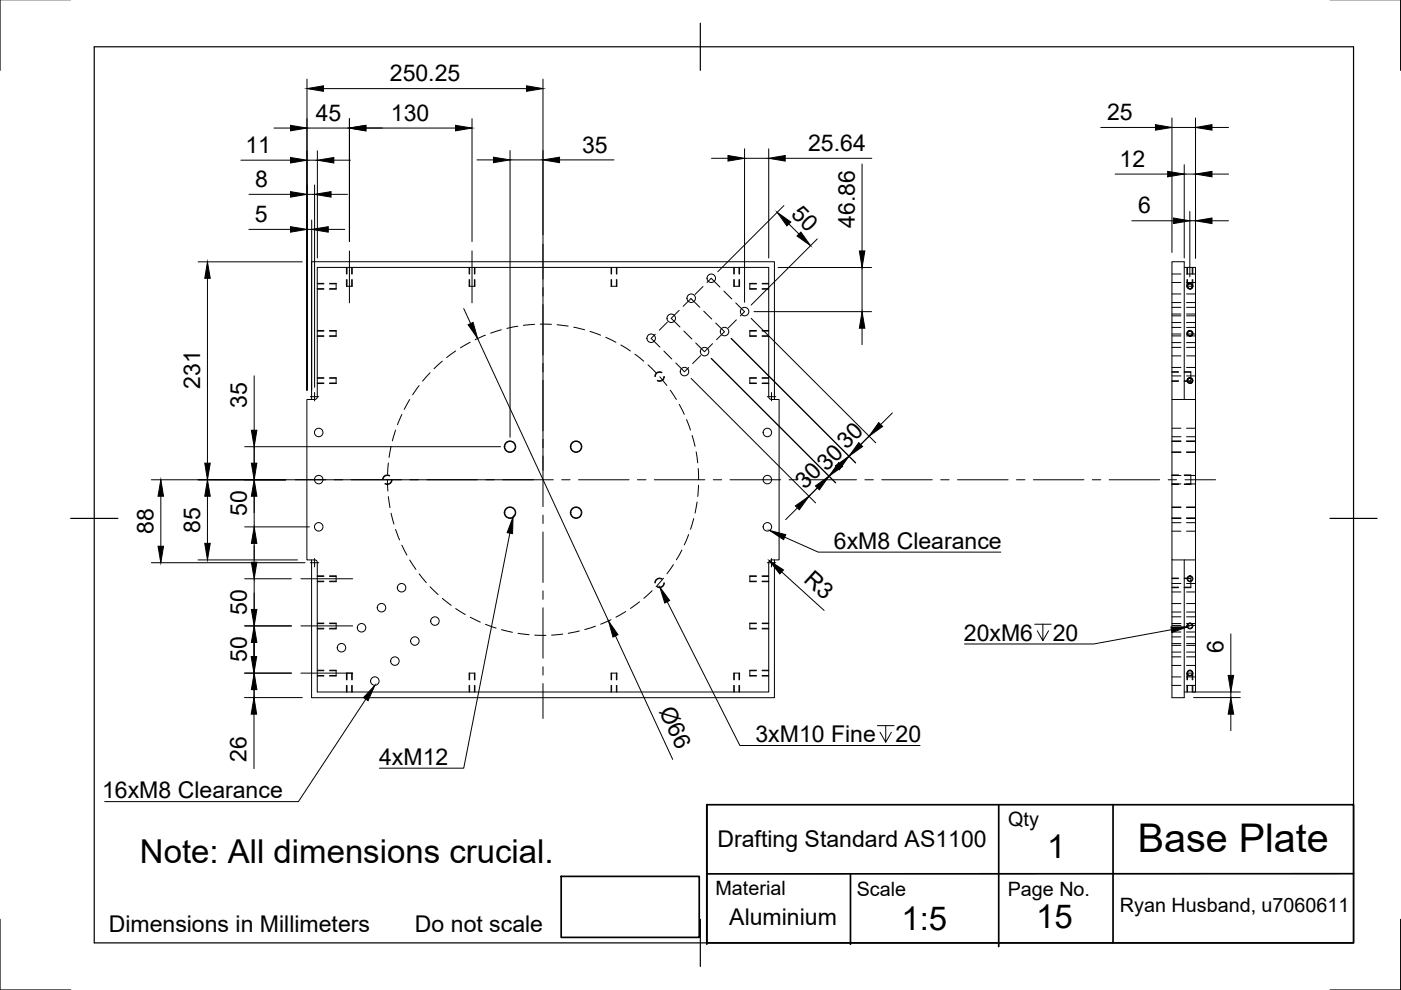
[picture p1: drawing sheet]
<svg xmlns="http://www.w3.org/2000/svg" width="297mm" height="210mm" viewBox="0 0 297 210" stroke-linecap="round" stroke-linejoin="round" font-family="sans-serif">
<!-- layer: Visible -->
<g fill="none" stroke="#000" stroke-width=".21">
<path d="M251.1 56.7h2.4v28M66.1 84.7v-29.2h98.1v29.2M248.5 84.7v34h5M251.1 84.7v-29.2h-2.6v29.2h5M253.5 84.7v34M66.1 118.7v29.2h98.1v-29.2M66.7 118.7h-1.6v-34h1.6a.57 .57 0 0 0 .6-.6v-27.4h95.7v27.4a.6 .6 0 0 0 .6 .6h1.6v34h-1.6M66.7 118.7a.57 .57 0 0 1 .6 .6v27.4h95.7v-27.4a.6 .6 0 0 1 .6-.6M248.5 118.7v29.2h2.6v-29.2M253.5 118.7v28h-2.4"/>
<circle cx="150.8" cy="59" r=".9"/>
<circle cx="138.1" cy="71.7" r=".9"/>
<circle cx="142.3" cy="67.5" r=".9"/>
<circle cx="145.1" cy="78.8" r=".9"/>
<circle cx="146.5" cy="63.2" r=".9"/>
<circle cx="149.4" cy="74.6" r=".9"/>
<circle cx="153.6" cy="70.3" r=".9"/>
<circle cx="157.9" cy="66.1" r=".9"/>
<circle cx="252.3" cy="70.7" r=".5"/>
<circle cx="252.3" cy="60.7" r=".5"/>
<circle cx="67.6" cy="91.7" r=".9"/>
<circle cx="108.1" cy="94.7" r="1.11"/>
<circle cx="122.1" cy="94.7" r="1.11"/>
<circle cx="162.7" cy="91.7" r=".9"/>
<circle cx="252.3" cy="80.7" r=".5"/>
<circle cx="67.6" cy="101.7" r=".9"/>
<circle cx="67.6" cy="111.7" r=".9"/>
<circle cx="108.1" cy="108.7" r="1.11"/>
<circle cx="122.1" cy="108.7" r="1.11"/>
<circle cx="162.7" cy="111.7" r=".9"/>
<circle cx="162.7" cy="101.7" r=".9"/>
<circle cx="72.4" cy="137.3" r=".9"/>
<circle cx="76.7" cy="133.1" r=".9"/>
<circle cx="80.9" cy="128.8" r=".9"/>
<circle cx="85.1" cy="124.6" r=".9"/>
<circle cx="88" cy="135.9" r=".9"/>
<circle cx="92.2" cy="131.7" r=".9"/>
<circle cx="252.3" cy="132.7" r=".5"/>
<circle cx="252.3" cy="122.7" r=".5"/>
<circle cx="79.5" cy="144.4" r=".9"/>
<circle cx="83.7" cy="140.2" r=".9"/>
<circle cx="252.3" cy="142.7" r=".5"/>
</g>
<!-- layer: Hidden -->
<g fill="none" stroke="#000" stroke-width=".21">
<path d="M73.6 56.7v1.4M73.6 59.3v1.4M74.6 56.7v1.4M74.6 59.3v1.4M99.6 56.7v1.4M99.6 59.3v1.4M100.6 56.7v1.4M100.6 59.3v1.4M129.7 56.7v1.4M129.7 59.3v1.4M130.7 56.7v1.4M130.7 59.3v1.4"/>
<path d="M155.7 56.7v1.4M155.7 59.3v1.4M156.7 56.7v1.4M156.7 59.3v1.4M248.5 59.9h1.9M248.5 58.1h1.9M251.6 59.9h1.9M251.6 58.1h1.9M251.8 56.7v1.4M251.8 59.3v1.4M252.8 56.7v1.4M252.8 59.3v1.4"/>
<path d="M67.3 60.2h1.4M67.3 61.2h1.4M67.3 70.2h1.4M67.3 71.2h1.4M69.9 60.2h1.4M69.9 61.2h1.4M69.9 70.2h1.4M69.9 71.2h1.4M71.3 60.1v1.2M71.3 70.1v1.2M73.4 60.7h1.3M99.5 60.7h1.2"/>
<path d="M129.6 60.7h1.2M140.3 79.1a.9 .9 0 0 0-1.4 .7M140.7 79.8a.9 .9 0 0 1-1.3 .8M155.6 60.7h1.2M159 70.1v1.2M159 60.1v1.2M159 60.2h1.4M159 61.2h1.4M159 70.2h1.4M159 71.2h1.4M161.6 60.2h1.4M161.6 61.2h1.4"/>
<path d="M161.6 70.2h1.4M161.6 71.2h1.4M248.5 75.5h1.9M248.5 73.7h1.9M248.5 67h1.9M248.5 65.2h1.9M248.5 68.4h1.9M248.5 66.6h1.9M248.5 72.6h1.9M248.5 70.8h1.9M248.5 64.1h1.9M248.5 62.3h1.9"/>
<path d="M248.5 79.7h1.9M248.5 77.9h1.9M248.5 71.2h1.9M248.5 69.4h1.9M248.5 78.9h1.4M251.1 78.9h1.4M251.6 75.5h1.9M251.6 73.7h1.9M251.6 67h1.9M251.6 65.2h1.9M251.6 68.4h1.9M251.6 66.6h1.9"/>
<path d="M251.6 72.6h1.9M251.6 70.8h1.9M251.6 64.1h1.9M251.6 62.3h1.9M251.6 79.7h1.9M251.6 77.9h1.9M251.6 71.2h1.9M251.6 69.4h1.9M251.7 60.7h1.2M252.5 78.8v2M67.3 80.2h1.4M67.3 81.2h1.4"/>
<path d="M69.9 80.2h1.4M69.9 81.2h1.4M71.3 80.1v1.2M159 80.1v1.2M159 80.2h1.4M159 81.2h1.4M161.6 80.2h1.4M161.6 81.2h1.4M248.5 90.8h1.9M248.5 92.6h1.9M248.5 95.8h1.9M248.5 93.6h1.9"/>
<path d="M248.5 80.7h1.4M251.1 80.7h1.4M251.6 90.8h1.9M251.6 92.6h1.9M251.6 95.8h1.9M251.6 93.6h1.9M82.6 100.9a.9 .9 0 0 0-1.4 .8M83 101.7a.9 .9 0 0 1-1.3 .8M248.5 100.8h1.9M248.5 102.6h1.9M248.5 110.8h1.9M248.5 112.6h1.9"/>
<path d="M248.5 109.8h1.9M248.5 107.6h1.9M251.1 100.8h2.4M251.1 102.6h2.4M251.6 110.8h1.9M251.6 112.6h1.9M251.6 109.8h1.9M251.6 107.6h1.9M252.5 100.7v2M67.3 132.2h1.4M67.3 133.2h1.4M67.3 122.2h1.4"/>
<path d="M67.3 123.2h1.4M69.9 132.2h1.4M69.9 133.2h1.4M69.9 122.2h1.4M69.9 123.2h1.4M71.3 132.1v1.2M71.3 122.1v1.2M140.3 122.8a.9 .9 0 0 0-1.4 .8M140.7 123.6a.9 .9 0 0 1-1.3 .8M159 122.1v1.2M159 132.1v1.2M159 132.2h1.4"/>
<path d="M159 133.2h1.4M159 122.2h1.4M159 123.2h1.4M161.6 132.2h1.4M161.6 133.2h1.4M161.6 122.2h1.4M161.6 123.2h1.4M248.5 132.6h1.9M248.5 130.8h1.9M248.5 129.8h1.9M248.5 128h1.9M248.5 139.3h1.9"/>
<path d="M248.5 138.3h1.9M248.5 136.5h1.9M248.5 134h1.9M248.5 132.2h1.9M248.5 136.8h1.9M248.5 135h1.9M248.5 125.5h1.9M248.5 123.7h1.9M248.5 122.7h1.4M248.5 124.5h1.4M251.1 122.7h1.4M251.1 124.5h1.4"/>
<path d="M251.6 132.6h1.9M251.6 130.8h1.9M251.6 129.8h1.9M251.6 128h1.9M251.6 139.3h1.9M251.6 138.3h1.9M251.6 136.5h1.9M251.6 134h1.9M251.6 132.2h1.9M251.6 136.8h1.9M251.6 135h1.9M251.6 125.5h1.9"/>
<path d="M251.6 123.7h1.9M252.5 122.6v2M67.3 142.2h1.4M67.3 143.2h1.4M69.9 142.2h1.4M69.9 143.2h1.4M71.3 142.1v1.2M73.4 142.7h1.3M73.6 142.7v1.4M73.6 145.3v1.4M74.6 142.7v1.4M74.6 145.3v1.4"/>
<path d="M99.5 142.7h1.2M99.6 142.7v1.4M99.6 145.3v1.4M100.6 142.7v1.4M100.6 145.3v1.4M129.6 142.7h1.2M129.7 142.7v1.4M129.7 145.3v1.4M130.7 142.7v1.4M130.7 145.3v1.4M155.6 142.7h1.2M155.7 142.7v1.4"/>
<path d="M155.7 145.3v1.4M156.7 142.7v1.4M156.7 145.3v1.4M159 142.1v1.2M159 142.2h1.4M159 143.2h1.4M161.6 142.2h1.4M161.6 143.2h1.4M248.5 141.1h1.9M248.5 145.3h1.9M248.5 143.5h1.9M251.6 141.1h1.9"/>
<path d="M251.6 145.3h1.9M251.6 143.5h1.9M251.7 142.7h1.2M251.8 142.7v1.4M251.8 145.3v1.4M252.8 142.7v1.4M252.8 145.3v1.4"/>
<circle cx="252.3" cy="60.7" r=".5"/>
<circle cx="252.3" cy="70.7" r=".5"/>
<circle cx="252.3" cy="80.7" r=".5"/>
</g>
<!-- layer: Hidden Narrow -->
<g fill="none" stroke="#000" stroke-width=".21">
<path d="M73.4 56.7v1.4M73.4 59.3v1.4M74.7 56.7v1.4M74.7 59.3v1.4M99.5 56.7v1.4M99.5 59.3v1.4M100.7 56.7v1.4M100.7 59.3v1.4M129.6 56.7v1.4M129.6 59.3v1.4M130.8 56.7v1.4M130.8 59.3v1.4"/>
<path d="M155.6 56.7v1.4M155.6 59.3v1.4M156.8 56.7v1.4M156.8 59.3v1.4M251.7 56.7v1.4M251.7 59.3v1.4M252.9 56.7v1.4M252.9 59.3v1.4M67.3 60.1h1.4M67.3 61.3h1.4M67.3 70.1h1.4M67.3 71.3h1.4"/>
<path d="M69.9 60.1h1.4M69.9 61.3h1.4M69.9 70.1h1.4M69.9 71.3h1.4M140.4 79a1 1 0 0 0-1.6 .8M140.9 79.8a1 1 0 0 1-1.6 .9M159 60.1h1.4M159 61.3h1.4M159 70.1h1.4M159 71.3h1.4M161.6 60.1h1.4M161.6 61.3h1.4"/>
<path d="M161.6 70.1h1.4M161.6 71.3h1.4M248.5 78.8h1.4M251.1 78.8h1.4M252.3 70.1h-.1a.59 .59 0 0 0-.4 .9M252.3 60.1h-.1a.6 .6 0 0 0-.4 .9M252.8 70.4a.6 .6 0 0 1-.5 .9M252.8 60.4a.63 .63 0 0 1-.5 .9M67.3 80.1h1.4M67.3 81.3h1.4M69.9 80.1h1.4M69.9 81.3h1.4"/>
<path d="M159 80.1h1.4M159 81.3h1.4M161.6 80.1h1.4M161.6 81.3h1.4M248.5 95.9h1.9M248.5 93.5h1.9M248.5 80.8h1.4M251.1 80.8h1.4M251.6 95.9h1.9M251.6 93.5h1.9M252.3 80.1h-.1a.61 .61 0 0 0-.4 .9M252.8 80.4a.61 .61 0 0 1-.5 .9"/>
<path d="M82.6 100.8a1.02 1.02 0 0 0-1.5 .9M83.1 101.7a.99 .99 0 0 1-1.5 .9M248.5 100.7h1.4M248.5 102.7h1.4M248.5 109.9h1.9M248.5 107.5h1.9M251.1 100.7h1.4M251.1 102.7h1.4M251.6 109.9h1.9M251.6 107.5h1.9M67.3 132.1h1.4M67.3 133.3h1.4"/>
<path d="M67.3 122.1h1.4M67.3 123.3h1.4M69.9 132.1h1.4M69.9 133.3h1.4M69.9 122.1h1.4M69.9 123.3h1.4M140.4 122.7a1.02 1.02 0 0 0-1.6 .9M140.9 123.6a1.02 1.02 0 0 1-1.6 .9M159 132.1h1.4M159 133.3h1.4M159 122.1h1.4M159 123.3h1.4"/>
<path d="M161.6 132.1h1.4M161.6 133.3h1.4M161.6 122.1h1.4M161.6 123.3h1.4M248.5 122.6h1.4M248.5 124.6h1.4M251.1 122.6h1.4M251.1 124.6h1.4M67.3 142.1h1.4M67.3 143.3h1.4M69.9 142.1h1.4M69.9 143.3h1.4"/>
<path d="M73.4 142.7v1.4M73.4 145.3v1.4M74.7 142.7v1.4M74.7 145.3v1.4M99.5 142.7v1.4M99.5 145.3v1.4M100.7 142.7v1.4M100.7 145.3v1.4M129.6 142.7v1.4M129.6 145.3v1.4M130.8 142.7v1.4M130.8 145.3v1.4"/>
<path d="M155.6 142.7v1.4M155.6 145.3v1.4M156.8 142.7v1.4M156.8 145.3v1.4M159 142.1h1.4M159 143.3h1.4M161.6 142.1h1.4M161.6 143.3h1.4M251.7 142.7v1.4M251.7 145.3v1.4M252.9 142.7v1.4M252.9 145.3v1.4"/>
</g>
<!-- layer: Visible Narrow -->
<g fill="none" stroke="#000" stroke-width=".21">
<circle cx="252.3" cy="60.7" r=".62"/>
<circle cx="252.3" cy="70.7" r=".62"/>
<circle cx="108.1" cy="94.7" r="1.22"/>
<circle cx="122.1" cy="94.7" r="1.22"/>
<circle cx="252.3" cy="80.7" r=".62"/>
<circle cx="108.1" cy="108.7" r="1.22"/>
<circle cx="122.1" cy="108.7" r="1.22"/>
<circle cx="252.3" cy="122.7" r=".62"/>
<circle cx="252.3" cy="132.7" r=".62"/>
<circle cx="252.3" cy="142.7" r=".62"/>
</g>
<!-- layer: Border -->
<path d="M0 -.1v15M297 -.1v15M20 9.9h267v190h-267zM148.5 4.9v10M15 109.9h10M282 109.9h10M0 194.9v15h15M148.5 194.9v10M297 194.9v15h-15" fill="none" stroke="#000" stroke-width=".25"/>
<!-- layer: TitleBlock -->
<path d="M149.9 170.6h137.1v29.3h-137.1zM149.9 170.6v29.6M211.8 170.8v29.9M236 170.6v29.3M119 185.8h29.3v12.9h-29.3zM180.3 185.3v14.9M287 185.2l-137.1 .1" fill="none" stroke="#000" stroke-width=".36"/>
<!-- layer: Center Lines -->
<g fill="none" stroke="#000" stroke-width=".21">
<path d="M74.1 53.2v11M100.1 53.2v11M115.1 51.8v7.4M115.1 61v1.8M115.1 64.6v10.7M115.1 77.1v1.8M65.8 84.1h1.8M66.7 83.2v1.8M115.1 80.6v10.7M115.1 93.1v1.8M115.1 96.7v10.7M162.7 84.1h1.8"/>
<path d="M163.6 83.2v1.8M62.6 101.7h6.5M65.8 119.3h1.8M66.7 118.4v1.8M70.9 101.7h1.7M74.4 101.7h10.8M86.9 101.7h1.8M90.5 101.7h10.7M103 101.7h1.8M106.6 101.7h10.7M115.1 109.2v1.8M115.1 112.8v10.7"/>
<path d="M119.1 101.7h1.8M122.7 101.7h10.7M135.1 101.7h1.8M138.7 101.7h10.7M151.2 101.7h1.8M154.8 101.7h10.7M162.7 119.3h1.8M163.6 118.4v1.8M167.3 101.7h1.8M170.9 101.7h10.7M183.4 101.7h1.8M186.9 101.7h10.8"/>
<path d="M199.5 101.7h1.7M203 101.7h10.7M215.5 101.7h1.8M219.1 101.7h10.7M231.6 101.7h1.8M235.2 101.7h10.7M247.7 101.7h1.7M251.2 101.7h6.5M63.8 132.7h11M63.8 122.7h11M115.1 125.3v1.8M115.1 128.9v10.7"/>
<path d="M63.8 142.7h11M115.1 141.4v1.7M115.1 144.9v7.5"/>
</g>
<!-- layer: Sketch2 -->
<path d="M150.8 59l-.9 .9M138.9 70.9l-.9 .8M141.5 68.3l-1.7 1.7M144 65.8l-1.7 1.7M146.5 63.3l-1.7 1.7M149.1 60.7l-1.7 1.7" fill="none" stroke="#000" stroke-width=".21"/>
<!-- layer: Dimensions -->
<g fill="none" stroke="#000" stroke-width=".21">
<path d="M65.1 16.8v65.9M68.6 18.8h43M115.1 16.8v82.9M51.1 34h10.5M58.1 27.1h3.5M65.1 34h2.2M65.1 27.1h9M66.7 39.2v42.9M67.3 32v22.7M70.8 34h3.5M74.1 25.2v26M77.6 27.1h19"/>
<path d="M100.1 25.2v26M101.1 33.9h3.5M108.1 31.9v60.8M108.1 33.9h7M118.6 33.9h11.6M150.9 33.6h3.4M157.9 31.6v32.5M157.9 33.6h5.1M163 31.6v23.1M166.5 33.6h18.3M182.8 34.8v18.4M233.4 27h11.6"/>
<path d="M236.4 36.9h11.2M248.5 25v28.5M248.5 27h5M251.1 34.9v19.8M251.1 36.9h2.4M253.5 25v29.7M257 36.9h3.5M257 27h3.5M42 55.5h22.1M44 59v39.2M52.8 48.6h8.8M52.8 41.2h8.8"/>
<path d="M65.1 48.6h1M65.1 41.2h1.6M66.1 46.6v36.1M69.6 48.6h3.5M70.2 41.2h3.5M165 56.7h19.8M166.2 43.6l-14 14M167.3 47.5l2.1 2.1M173.3 50.7l-14 14M182.8 56.7v9.4M240 46.8h8.8M252.3 44.8v13.9"/>
<path d="M252.3 46.8h1.2M257 46.8h3.5M53.9 79.7v11.5M98.3 65.4l1.5 3.2M101.3 71.8l27.7 59.8M150.8 76l26.4 26.4M155 71.7l26.4 26.4M159.3 67.5l26.4 26.4M159.9 66.1h24.9M182.8 69.6v3.5M51.9 94.7h54.2M53.9 94.7v17"/>
<path d="M146.5 80.2l26.4 26.4M177.5 99.2l-6 6M180.7 96l-4.9 5M184.3 92.5l-4.3 4.2M185 91.8l-2.5 2.4M189.2 87.5l-2.5 2.5M32.1 101.7h81M32.1 119.3h32.6M34.1 105.2v10.6M42 118.7h21.1M44 105.2v10M51.9 111.7h13.7"/>
<path d="M53.9 115.2v4M169.1 107.7l-2.5 2.5M173.3 103.4l-2.5 2.5M51.9 132.7h9.9M51.9 122.7h9.9M53.8 135.7v3.5M53.9 122.7v20M130.5 134.8l12.1 26.2M165.7 121.3l9 8.1M261 134.4v8.8M51.8 147.9h12.3M51.8 142.7h10"/>
<path d="M53.8 142.7v5.2M53.8 151.4v11.6M53.9 146.2v3.5M253.1 147.9h9.9M253.1 146.7h9.9M261 146.7v1.2M261 151.4v3.5"/>
</g>
<g fill="#000" stroke="#000" stroke-width=".21">
<path d="M65.1 18.8l3.5-.6v1.2zM111.6 18.2l3.5 .6-3.5 .6zM61.6 33.4l3.5 .6-3.5 .6zM61.6 26.6l3.5 .5-3.5 .6zM67.3 34l3.5-.6v1.2zM74.1 27.1l3.5-.5v1.1zM96.6 26.6l3.5 .5-3.5 .6zM104.6 33.3l3.5 .6-3.5 .6zM115.1 33.9l3.5-.6v1.2zM154.3 33l3.6 .6-3.6 .6zM163 33.6l3.5-.6v1.2zM245 26.4l3.5 .6-3.5 .6z"/>
<path d="M247.6 36.3l3.5 .6-3.5 .6zM253.5 36.9l3.5-.6v1.2zM253.5 27l3.5-.6v1.2zM44 55.5l.6 3.5h-1.2zM61.6 48.1l3.5 .5-3.5 .6zM61.6 40.6l3.5 .6-3.5 .6zM66.1 48.6l3.5-.5v1.1zM66.7 41.2l3.5-.6v1.2zM164.8 45l2.9 2.1-.9 .8zM169 50l.8-.8 2.1 2.9zM182.2 53.2h1.2l-.6 3.5zM248.8 46.2l3.5 .6-3.5 .6z"/>
<path d="M253.5 46.8l3.5-.6v1.2zM99.3 68.8l1-.4 1 3.4zM182.8 66.1l.6 3.5h-1.2zM43.4 98.2h1.2l-.6 3.5zM53.3 98.2h1.2l-.6 3.5zM53.3 91.2h1.2l-.6 3.5zM177.1 98.8l2.9-2.1-2.1 2.9zM177.8 98.1l.8 .8-2.8 2.1zM182.1 93.8l.8 .9-2.9 2zM186.3 89.6l.8 .8-2.8 2.1zM34.1 101.7l.6 3.5h-1.2zM33.5 115.8h1.2l-.6 3.5z"/>
<path d="M44 101.7l.6 3.5h-1.2zM43.4 115.2h1.2l-.6 3.5zM53.3 119.2h1.2l-.6 3.5zM53.9 111.7l.6 3.5h-1.2zM53.9 101.7l.6 3.5h-1.2zM168.6 107.3l2.9-2.1-2 2.9zM172.9 103l2.9-2-2.1 2.9zM53.3 139.2h1.1l-.6 3.5zM53.3 129.2h1.2l-.6 3.5zM53.9 132.7l.6 3.5h-1.2zM129 131.6l2 3-1 .5zM163.1 118.9l3 1.9-.8 .9z"/>
<path d="M53.8 147.9l.6 3.5h-1.1zM53.9 142.7l.6 3.5h-1.2zM261 147.9l.6 3.5h-1.2zM260.4 143.2h1.2l-.6 3.5z"/>
</g>
<!-- layer: Sketch3 -->
<path d="M146 77.9l-.9 .9M148.5 75.4l-1.6 1.7M151.1 72.9l-1.7 1.6M153.6 70.4l-1.7 1.6M156.1 67.8l-1.7 1.7M157.9 66.1l-.9 .9" fill="none" stroke="#000" stroke-width=".21"/>
<!-- layer: Sketch4 -->
<path d="M150.8 59l1.8 1.9M138 71.7l1.9 1.9M140.8 74.4l1.6 1.7M142.3 67.5l1.9 1.8M143.3 77l1.8 1.8M145 70.2l1.7 1.7M146.5 63.3l1.9 1.8M147.5 72.7l1.9 1.9M149.2 66l1.7 1.6M151.7 68.5l1.9 1.8M153.5 61.7l1.7 1.7M156 64.2l1.9 1.9" fill="none" stroke="#000" stroke-width=".21"/>
<!-- layer: Annotations -->
<path d="M108.8 109.6l-.1 3.5-1.2-.2zM163.2 112.5l3.4 .9-.5 1zM139.9 124.5l2.1 2.8-1.1 .6zM248.3 132.9h3.5l-3.3 1.2zM79.5 145.3l-1.5 3.3-.9-.7z" fill="#000" stroke="#000" stroke-width=".21"/>
<path d="M108.1 113l-9.8 49.9h-17.8M166.4 113.9l7.1 3.2h38.7M141.5 127.6l15.4 30.5h38.2M219.4 132.3h3.5M221.1 132.3v3.5l-1.2-2.1M222.3 133.7l-1.2 2.1M248.4 133.5l-16.5 3h-27.4M77.6 148.2l-14.3 21.8h-41.1M186 153.9h3.5M187.8 153.9v3.5l-1.2-2.1M189 155.3l-1.2 2.1" fill="none" stroke="#000" stroke-width=".21"/>
<!-- layer: Sketch5 -->
<g fill="none" stroke="#000" stroke-width=".21">
<path d="M91.2 79l-1.6 1.8M93.8 76.6l-1.8 1.6M96.6 74.4l-1.9 1.4M99.7 72.6l-2.1 1.2M102.9 71.1l-2.2 .9M106.3 69.9l-2.3 .7M109.8 69.2l-2.3 .4M113.3 68.8l-2.3 .2M114.5 68.7l2.4 .1M118.1 68.8l2.4 .3M121.6 69.4l2.4 .5M125.1 70.3l2.2 .8"/>
<path d="M128.4 71.5l2.2 1.1M131.6 73.1l2 1.3M134.6 75.1l1.9 1.5M137.4 77.4l1.7 1.6M139.9 79.9l1.5 1.8M82.3 98.2l-.1 2.3M82.9 94.6l-.4 2.4M83.9 91.2l-.7 2.3M85.2 87.9l-.9 2.2M86.9 84.7l-1.2 2.1M88.9 81.8l-1.4 1.9M142.1 82.7l1.3 2"/>
<path d="M144 85.7l1.1 2.2M145.6 89l.8 2.2M146.7 92.3l.7 2.3M147.6 95.8l.3 2.3M148 99.3l.1 2.4M82.1 101.7l.1 2.4M82.3 105.3l.4 2.3M82.9 108.8l.6 2.3M83.9 112.3l.8 2.2M85.2 115.6l1.1 2.1M86.9 118.7l1.3 2M142.8 119.7l-1.4 2"/>
<path d="M144.6 116.6l-1.2 2.1M146 113.3l-.9 2.2M147.1 110l-.7 2.2M147.8 106.4l-.4 2.4M148.1 102.9l-.2 2.4M88.9 121.7l1.5 1.8M91.2 124.4l1.7 1.7M93.8 126.9l1.9 1.4M96.6 129l2.1 1.3M99.7 130.9l2.1 1M102.9 132.4l2.3 .8M106.3 133.5l2.3 .6"/>
<path d="M109.8 134.3l2.4 .3M113.4 134.7h2.3M119.3 134.4l-2.4 .3M122.8 133.8l-2.3 .5M126.2 132.8l-2.2 .7M129.5 131.4l-2.1 .9M132.7 129.7l-2.1 1.1M135.6 127.6l-1.9 1.4M138.3 125.2l-1.8 1.6M140.7 122.6l-1.6 1.8"/>
</g>
<text font-size="8.4" x="241.2" y="180.7">Base Plate</text>
<g font-size="7">
<text x="29.7" y="183.1">Note: All dimensions crucial.</text>
<text x="222" y="181.8">1</text>
<text x="191.1" y="197.2">1:5</text>
<text x="219.7" y="196.7">15</text>
</g>
<g font-size="4.9">
<text x="82.7" y="17.2">250.25</text>
<text x="66.9" y="25.6">45</text>
<text x="82.9" y="25.6">130</text>
<text x="234.7" y="25.5">25</text>
<text x="52" y="32.5">11</text>
<text x="123.4" y="32.3">35</text>
<text x="171.3" y="32">25.64</text>
<text x="237.4" y="35.4">12</text>
<text x="54.1" y="39.7">8</text>
<text x="54.1" y="47.1">5</text>
<text x="167.5" y="45.5" transform="rotate(45 167.5 45.5)">50</text>
<text x="241.3" y="45.2">6</text>
<text x="181.2" y="48.3" transform="rotate(-90 181.2 48.3)">46.86</text>
<text x="42.4" y="82.4" transform="rotate(-90 42.4 82.4)">231</text>
<text x="52.3" y="86.4" transform="rotate(-90 52.3 86.4)">35</text>
<text x="170.6" y="103.9" transform="rotate(-45 170.6 103.9)">303030</text>
<text x="32.5" y="113.2" transform="rotate(-90 32.5 113.2)">88</text>
<text x="42.4" y="112.9" transform="rotate(-90 42.4 112.9)">85</text>
<text x="52.3" y="109.4" transform="rotate(-90 52.3 109.4)">50</text>
<text x="176.8" y="116.4">6xM8 Clearance</text>
<text x="170.2" y="123.2" transform="rotate(42 170.2 123.2)">R3</text>
<text x="52.3" y="130.4" transform="rotate(-90 52.3 130.4)">50</text>
<text x="204.4" y="135.8">20xM6</text>
<text x="223.2" y="135.8">20</text>
<text x="52.3" y="140.4" transform="rotate(-90 52.3 140.4)">50</text>
<text x="259.4" y="138.4" transform="rotate(-90 259.4 138.4)">6</text>
<text x="139.7" y="150.8" transform="rotate(65 139.7 150.8)">Ø66</text>
<text x="52.3" y="161.6" transform="rotate(-90 52.3 161.6)">26</text>
<text x="160.2" y="157.4">3xM10 Fine</text>
<text x="189.9" y="157.4">20</text>
<text x="80.4" y="162.2">4xM12</text>
<text x="21.7" y="169.3">16xM8 Clearance</text>
<text x="152.1" y="179.5">Drafting Standard AS1100</text>
<text x="23.1" y="197.6">Dimensions in Millimeters</text>
<text x="88" y="197.6">Do not scale</text>
<text x="154.6" y="196">Aluminium</text>
</g>
<g font-size="4.2">
<text x="213.8" y="175.1">Qty</text>
<text x="151.7" y="189.9">Material</text>
<text x="181.6" y="189.9">Scale</text>
<text x="213.7" y="189.9">Page No.</text>
<text x="237.4" y="193.4">Ryan Husband, u7060611</text>
</g>
</svg>
